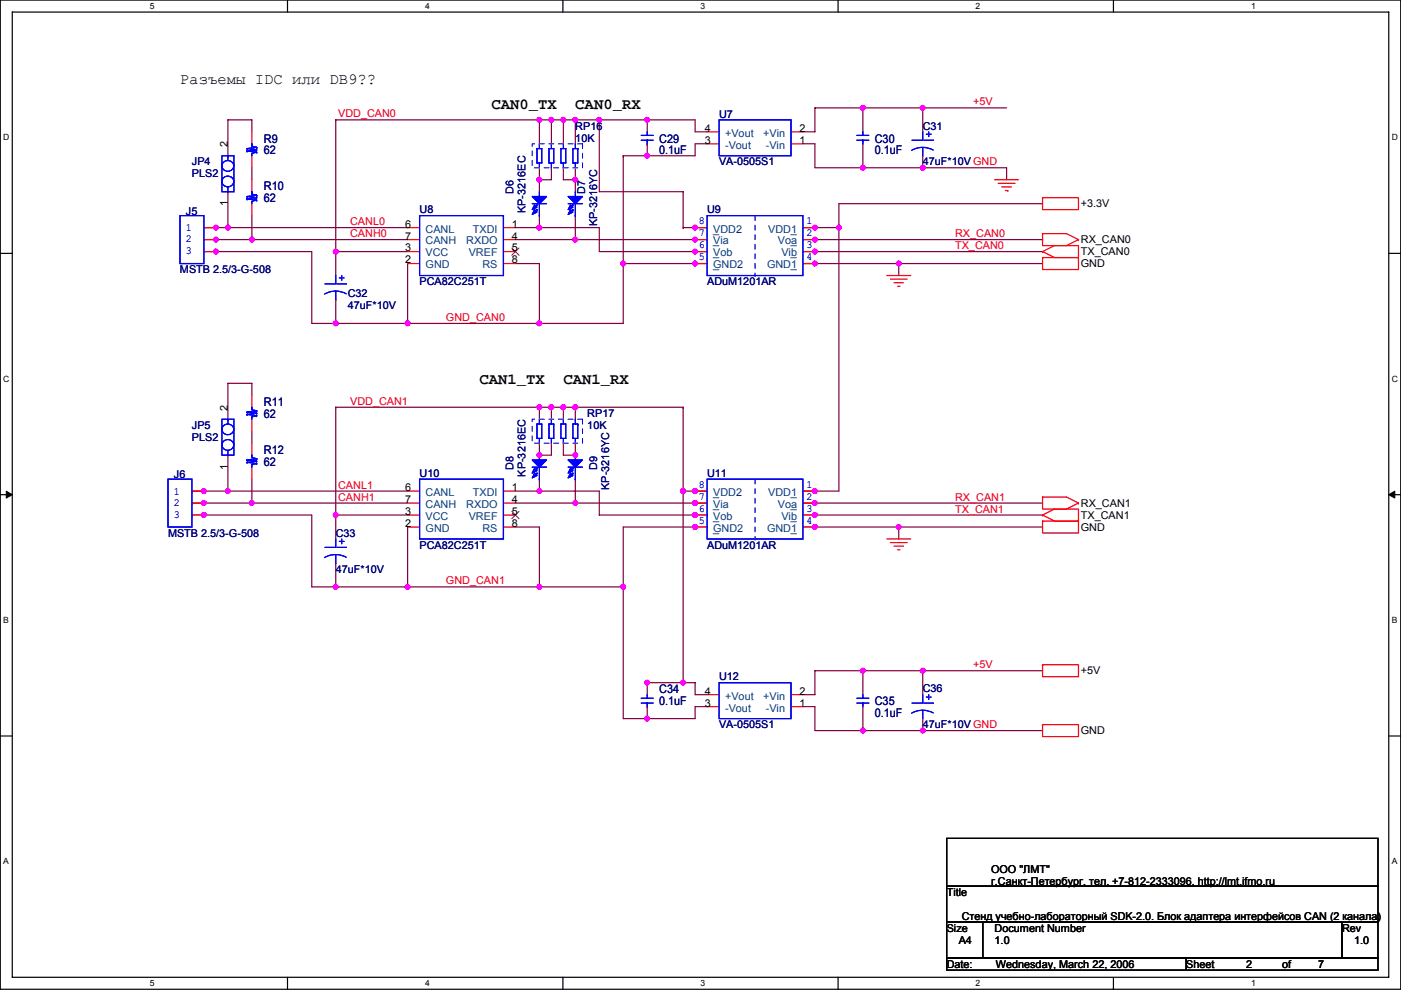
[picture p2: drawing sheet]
<svg xmlns="http://www.w3.org/2000/svg" width="297mm" height="210mm" viewBox="0 0 297 210" stroke-linecap="round" stroke-linejoin="round" font-family="sans-serif">
<path d="M.1 0h296.9v209.8h-296.9zM2.6 2.6h291.8v204.7h-291.8z" fill="none" stroke="#000" stroke-width=".25"/>
<g fill="#fff">
<path d="M31.8 .3h1v2h-1z"/>
<path d="M31.8 207.5h1v2.1h-1z"/>
</g>
<path d="M61 0v2.6M61 207.3v2.5" fill="none" stroke="#000" stroke-width=".25"/>
<g fill="#fff">
<path d="M90.1 .3h1v2h-1z"/>
<path d="M90.1 207.5h1v2.1h-1z"/>
</g>
<path d="M119.3 0v2.6M119.3 207.3v2.5" fill="none" stroke="#000" stroke-width=".25"/>
<g fill="#fff">
<path d="M148.5 .3h1v2h-1z"/>
<path d="M148.5 207.5h1v2.1h-1z"/>
</g>
<path d="M177.7 0v2.6M177.7 207.3v2.5" fill="none" stroke="#000" stroke-width=".25"/>
<g fill="#fff">
<path d="M206.9 .3h1v2h-1z"/>
<path d="M206.9 207.5h1v2.1h-1z"/>
</g>
<path d="M236.1 0v2.6M236.1 207.3v2.5" fill="none" stroke="#000" stroke-width=".25"/>
<g fill="#fff">
<path d="M265.2 .3h1v2h-1z"/>
<path d="M265.2 207.5h1v2.1h-1z"/>
<path d="M.7 28.2h1.3v2h-1.3z"/>
<path d="M295.1 28.2h1.3v2h-1.3z"/>
<path d="M.7 79.3h1.3v2.1h-1.3z"/>
<path d="M295.1 79.3h1.3v2.1h-1.3z"/>
</g>
<path d="M.1 53.7h2.5M294.4 53.7h2.6" fill="none" stroke="#000" stroke-width=".25"/>
<g fill="#fff">
<path d="M.7 130.5h1.2v2h-1.2z"/>
<path d="M295.1 130.5h1.2v2h-1.2z"/>
</g>
<path d="M.1 104.9h2.5M294.4 104.9h2.6" fill="none" stroke="#000" stroke-width=".25"/>
<path d="M1.3 104.2l1.3 .7-1.3 .7zM294.4 104.9l1.3-.7v1.4z" fill="#000" stroke="#000" stroke-width=".21"/>
<g fill="#fff">
<path d="M.7 181.7h1.2v2h-1.2z"/>
<path d="M295.1 181.7h1.2v2h-1.2z"/>
</g>
<path d="M.1 156.1h2.5M294.4 156.1h2.6M200.7 177.8h91.5v10.2h-91.5zM200.7 195.6h7.6v7.6h-7.6zM200.7 188h91.5v7.6h-91.5zM208.3 195.6h76.2v7.6h-76.2zM284.5 195.6h7.7v7.6h-7.7zM200.7 203.2h50.8v2.6h-50.8zM251.5 203.2h40.7v2.6h-40.7z" fill="none" stroke="#000" stroke-width=".25"/>
<g fill="none" stroke="#800040" stroke-width=".25">
<path d="M53.4 28v-2.6h-5.1v7.6M53.4 35.6v2.5M71.2 25.4v28M71.2 25.4h.1M71.2 25.4h43.2M114.4 25.4v5.1M114.4 25.4h2.5M114.4 38.1h.1M114.4 38.1v2.6M114.4 35.6v2.5M116.9 25.4h.1M116.9 25.4h2.5"/>
<path d="M116.9 35.6v2.5h-2.5M116.9 25.4v5.1M119.4 25.4h2.6M119.4 25.4h.1M119.4 35.6v2.5h2.6M119.4 25.4v5.1M122 25.4h.1M122 25.4h5.1M122 38.1h.1M122 38.1v2.6M122 25.4v5.1M122 35.6v2.5"/>
<path d="M127.1 25.4v15.3h17.7v7.6M127.1 25.4h10.1M127.1 25.4h.1M132.1 33h5.1M132.1 33h.1M132.1 33v22.9M137.2 25.4h.1M137.2 25.4h10.2v2.6h2.5M137.2 25.4v2.6M137.2 30.5h.1M137.2 30.5v2.5M149.9 30.5h-2.5v2.5h-10.2"/>
<path d="M170.2 30.5h2.6v5.1h10.1M182.9 22.9h12.7v5.1M182.9 22.9h.1M182.9 22.9v5.1M182.9 22.9h-10.1v5.1h-2.6M182.9 30.5v5.1M182.9 35.6h.1M182.9 35.6h30.5v2.5M195.6 22.9h.1M195.6 35.6h.1M195.6 33v2.6M195.6 22.9h17.8"/>
<path d="M43.2 48.3h2.6M43.2 50.8h43.2M43.2 53.4h2.6M45.8 53.4h20.3v15.2h5.1M45.8 48.3h.1M45.8 50.8h.1M45.8 53.4h.1M45.8 48.3h40.6M48.3 48.3h.1M48.3 40.7v7.6M53.4 50.8h.1M53.4 45.7v5.1"/>
<path d="M71.2 53.4v5M71.2 53.4h.1M71.2 53.4h15.2M86.4 55.9v12.7M109.3 55.9h5.1v12.7M114.4 48.3h12.7v5.1h20.3M114.4 48.3h.1M114.4 45.7v2.6h-5.1M122 50.8h.1M122 45.7v5.1h-12.7M122 50.8h27.9M132.1 55.9v12.7h-45.7"/>
<path d="M132.1 55.9h15.3M144.8 48.3h.1M144.8 48.3h5.1M147.4 53.4h.1M147.4 55.9h.1M147.4 55.9h2.5M147.4 53.4h2.5M170.2 55.9h2.6M170.2 53.4h2.6M170.2 50.8h50.8M170.2 48.3h7.7M172.8 48.3h.1"/>
<path d="M172.8 53.4h.1M172.8 55.9h.1M172.8 55.9h48.2M172.8 53.4h48.2M177.9 48.3h.1M177.9 48.3v55.9h-5.1M190.6 55.9h.1M190.6 55.9v2.5M221 43.2h-43.1v5.1M221 50.8h.1M71.2 63.5h.1M71.2 68.6h15.2"/>
<path d="M71.2 63.5v5.1M86.4 68.6h.1M114.4 68.6h.1M48.3 96.5v7.7M53.4 83.8v-2.5h-5.1v7.6M53.4 91.5v2.5M71.2 86.4v22.8M71.2 86.4h.1M71.2 86.4h73.6M114.4 86.4v2.5M114.4 94v2.5h2.5v-2.5M114.4 86.4h.1"/>
<path d="M114.4 94h.1M116.9 86.4h.1M116.9 86.4v2.5M119.4 86.4h.1M119.4 94v2.5h2.6v-2.5M119.4 86.4v2.5M122 86.4h.1M122 94h.1M122 86.4v2.5M144.8 86.4h.1M144.8 86.4v58.4M40.7 104.2h2.5"/>
<path d="M40.7 106.7h2.5M40.7 109.2h2.5M43.2 109.2h22.9v15.3h5.1M43.2 104.2h.1M43.2 106.7h.1M43.2 109.2h.1M43.2 104.2h43.2M43.2 106.7h43.2M48.3 104.2h.1M53.4 106.7h.1M53.4 101.6v5.1M71.2 119.4h.1"/>
<path d="M71.2 109.2h.1M71.2 109.2v5.1M71.2 119.4v5.1M71.2 109.2h15.2M86.4 111.8v12.7M109.3 111.8h5.1v12.7M109.3 106.7h12.7M109.3 104.2h5.1M114.4 104.2h12.7v5h22.8M114.4 101.6v2.6M114.4 104.2h.1M122 106.7h.1"/>
<path d="M122 101.6v5.1M122 106.7h27.9M144.8 104.2h.1M144.8 104.2h5.1M149.9 111.8h-17.8v12.7M149.9 109.2h.1M149.9 111.8h.1M170.2 111.8h2.6M170.2 109.2h2.6M170.2 106.7h2.6M170.2 104.2h2.6M172.8 109.2h.1"/>
<path d="M172.8 111.8h.1M172.8 106.7h.1M172.8 104.2h.1M172.8 111.8h48.2M172.8 109.2h48.2M172.8 106.7h48.2M190.6 111.8h.1M190.6 111.8v2.5M71.2 124.5h15.2M86.4 124.5h.1M86.4 124.5h45.7M114.4 124.5h.1"/>
<path d="M132.1 124.5v27.9h5.1M137.2 149.9h.1M137.2 144.8h.1M137.2 144.8h7.6M137.2 144.8v2.5M137.2 149.9v2.5M144.8 144.8h2.6v2.5h2.5M149.9 149.9h-2.5v2.5h-10.2M170.2 149.9h2.6v5.1h10.1M182.9 142.3v5M182.9 142.3h-10.1v5h-2.6M182.9 149.9v5.1"/>
<path d="M182.9 155h.1M182.9 142.3h12.7v5M182.9 142.3h.1M182.9 155h38.1M195.6 142.3h.1M195.6 155h.1M195.6 152.4v2.6M195.6 142.3h25.4"/>
</g>
<g fill="#f0f" stroke="#f0f" stroke-width=".25">
<circle cx="190.5" cy="111.8" r=".5"/>
<circle cx="195.6" cy="142.2" r=".5"/>
<circle cx="71.2" cy="124.5" r=".5"/>
<circle cx="86.4" cy="124.5" r=".5"/>
<circle cx="195.6" cy="154.9" r=".5"/>
<circle cx="137.2" cy="152.4" r=".5"/>
<circle cx="172.8" cy="109.2" r=".5"/>
<circle cx="147.4" cy="104.1" r=".5"/>
<circle cx="172.8" cy="111.8" r=".5"/>
<circle cx="144.8" cy="104.1" r=".5"/>
<circle cx="132.1" cy="124.5" r=".5"/>
<circle cx="114.3" cy="124.5" r=".5"/>
<circle cx="172.8" cy="48.3" r=".5"/>
<circle cx="190.5" cy="55.9" r=".5"/>
<circle cx="71.2" cy="68.6" r=".5"/>
<circle cx="172.8" cy="50.8" r=".5"/>
<circle cx="86.4" cy="68.6" r=".5"/>
<circle cx="172.8" cy="53.3" r=".5"/>
<circle cx="71.2" cy="53.3" r=".5"/>
<circle cx="147.4" cy="48.3" r=".5"/>
<circle cx="172.8" cy="55.9" r=".5"/>
<circle cx="177.8" cy="48.3" r=".5"/>
<circle cx="182.9" cy="154.9" r=".5"/>
<circle cx="182.9" cy="142.2" r=".5"/>
<circle cx="144.8" cy="144.8" r=".5"/>
<circle cx="182.9" cy="22.9" r=".5"/>
<circle cx="137.2" cy="25.4" r=".5"/>
<circle cx="195.6" cy="22.9" r=".5"/>
<circle cx="195.6" cy="35.6" r=".5"/>
<circle cx="137.2" cy="33" r=".5"/>
<circle cx="182.9" cy="35.6" r=".5"/>
<circle cx="137.2" cy="144.8" r=".5"/>
<circle cx="132.1" cy="55.9" r=".5"/>
<circle cx="127" cy="25.4" r=".5"/>
<circle cx="114.3" cy="68.6" r=".5"/>
<circle cx="114.3" cy="48.3" r=".5"/>
<circle cx="147.4" cy="50.8" r=".5"/>
<circle cx="122" cy="50.8" r=".5"/>
<circle cx="172.8" cy="106.7" r=".5"/>
<circle cx="43.2" cy="104.1" r=".5"/>
<circle cx="43.2" cy="106.7" r=".5"/>
<circle cx="48.3" cy="48.3" r=".5"/>
<circle cx="53.4" cy="50.8" r=".5"/>
<circle cx="43.2" cy="109.2" r=".5"/>
<circle cx="48.3" cy="104.1" r=".5"/>
<circle cx="53.4" cy="106.7" r=".5"/>
<circle cx="71.2" cy="109.2" r=".5"/>
<circle cx="114.3" cy="25.4" r=".5"/>
<circle cx="122" cy="25.4" r=".5"/>
<circle cx="122" cy="86.4" r=".5"/>
<circle cx="147.4" cy="106.7" r=".5"/>
<circle cx="122" cy="106.7" r=".5"/>
<circle cx="116.9" cy="25.4" r=".5"/>
<circle cx="119.4" cy="25.4" r=".5"/>
<circle cx="114.3" cy="38.1" r=".5"/>
<circle cx="122" cy="38.1" r=".5"/>
<circle cx="116.9" cy="86.4" r=".5"/>
<circle cx="119.4" cy="86.4" r=".5"/>
<circle cx="114.3" cy="86.4" r=".5"/>
<circle cx="114.3" cy="96.5" r=".5"/>
<circle cx="122" cy="96.5" r=".5"/>
<circle cx="114.3" cy="104.1" r=".5"/>
<circle cx="45.8" cy="48.3" r=".5"/>
<circle cx="45.8" cy="50.8" r=".5"/>
<circle cx="45.8" cy="53.3" r=".5"/>
<circle cx="147.4" cy="109.2" r=".5"/>
<circle cx="147.4" cy="111.8" r=".5"/>
<circle cx="172.8" cy="104.1" r=".5"/>
<circle cx="147.4" cy="53.3" r=".5"/>
<circle cx="147.4" cy="55.9" r=".5"/>
</g>
<g fill="none" stroke="#f00" stroke-width=".25">
<path d="M48.3 33h.1M53.4 28v2.5M53.4 33v2.6M53.4 38.1v2.6M114.4 35.6h.1M114.4 30.5h.1M116.9 35.6h.1M116.9 30.5h.1M119.4 35.6h.1M119.4 30.5h.1M122 35.6h.1M122 30.5h.1"/>
<path d="M137.2 30.5h.1M137.2 28h.1M149.9 30.5h2.6M149.9 28h2.6M167.7 30.5h2.5M167.7 28h2.5M182.9 30.5h.1M182.9 28h.1M195.6 28h.1M195.6 33h.1M210.9 38.1h5.1M211.6 38.9h3.6"/>
<path d="M212.4 39.6h2M43.2 48.3h.1M43.2 50.8h.1M43.2 53.4h.1M43.2 53.4h2.6M43.2 50.8h2.6M43.2 48.3h2.6M48.3 40.7h.1M53.4 43.2v2.5M71.2 58.4h.1M86.4 55.9h2.6M86.4 53.4h2.6"/>
<path d="M86.4 50.8h2.6M86.4 48.3h2.6M106.7 55.9h2.6M106.7 53.4h2.6M106.7 50.8h2.6M106.7 48.3h2.6M114.4 40.7h.1M114.4 45.7h.1M122 40.7h.1M122 45.7h.1M147.4 55.9h2.5M147.4 53.4h2.5"/>
<path d="M147.4 50.8h2.5M147.4 48.3h2.5M149.9 53.4h.1M149.9 50.8h.1M149.9 48.3h.1M149.9 55.9h.1M170.2 48.3h.1M170.2 50.8h.1M170.2 53.4h.1M170.2 55.9h.1M170.2 55.9h2.6M170.2 53.4h2.6"/>
<path d="M170.2 50.8h2.6M170.2 48.3h2.6M188 58.4h5.1M188.8 59.2h3.5M189.5 60h2.1M213.2 40.4h.5M213.7 40.4h.1M221 53.4l2.6-1.3h5.1v2.5h-5.1zM221 53.4h.1M221 54.6h7.7v2.6h-7.7zM221 54.6h.1M221 41.9h7.7v2.6h-7.7z"/>
<path d="M221 41.9h.1M221 49.6h5.1l2.6 1.2M221 49.6v2.5h5.1l2.6-1.3M221 49.6h.1M228.7 50.8h.1M71.2 63.5h.1M190.3 60.7h.5M48.3 96.5h.1M48.3 88.9h.1M53.4 83.8v2.6M53.4 88.9v2.6M53.4 94v2.5"/>
<path d="M53.4 99.1v2.5M114.4 96.5h.1M114.4 94h.1M114.4 88.9h.1M116.9 94h.1M116.9 88.9h.1M119.4 94h.1M119.4 88.9h.1M122 96.5h.1M122 94h.1M122 88.9h.1M40.7 104.2h.1"/>
<path d="M40.7 106.7h.1M40.7 109.2h.1M40.7 109.2h2.5M40.7 106.7h2.5M40.7 104.2h2.5M71.2 114.3h.1M71.2 119.4h.1M86.4 111.8h2.6M86.4 109.2h2.6M86.4 106.7h2.6M86.4 104.2h2.6M106.7 111.8h2.6"/>
<path d="M106.7 109.2h2.6M106.7 106.7h2.6M106.7 104.2h2.6M114.4 101.6h.1M122 101.6h.1M147.4 111.8h2.5M147.4 109.2h2.5M147.4 106.7h2.5M147.4 104.2h2.5M149.9 109.2h.1M149.9 106.7h.1M149.9 104.2h.1"/>
<path d="M149.9 111.8h.1M170.2 104.2h.1M170.2 106.7h.1M170.2 109.2h.1M170.2 111.8h.1M170.2 111.8h2.6M170.2 109.2h2.6M170.2 106.7h2.6M170.2 104.2h2.6M188 114.3h5.1M188.8 115.1h3.5M189.5 115.8h2.1"/>
<path d="M190.3 116.6h.5M221 109.2l2.6-1.2h5.1v2.5h-5.1zM221 109.2h.1M221 110.5h7.7v2.6h-7.7zM221 110.5h.1M221 105.4h5.1l2.6 1.3M221 105.4v2.6h5.1l2.6-1.3M221 105.4h.1M228.7 106.7h.1M137.2 149.9h.1M137.2 147.3h.1M149.9 149.9h2.6"/>
<path d="M149.9 147.3h2.6M167.7 149.9h2.5M167.7 147.3h2.5M182.9 149.9h.1M182.9 147.3h.1M195.6 147.3h.1M195.6 152.4h.1M221 141h7.7v2.5h-7.7zM221 141h.1M221 153.7h7.7v2.5h-7.7zM221 153.7h.1"/>
</g>
<g fill="#00f" stroke="#00f" stroke-width=".25">
<path d="M120.5 41.7h3l-1.5 1.5z" fill-rule="evenodd"/>
<path d="M121 43.5l.5 .5-1 .5z" fill-rule="evenodd"/>
<path d="M121 44.5l.5 .5-1 .5z" fill-rule="evenodd"/>
<path d="M120.5 41.7h3l-1.5 1.5z" fill-rule="evenodd"/>
<path d="M121 43.5l.5 .5-1 .5z" fill-rule="evenodd"/>
<path d="M121 44.5l.5 .5-1 .5z" fill-rule="evenodd"/>
<path d="M112.8 97.6h3.1l-1.5 1.5z" fill-rule="evenodd"/>
<path d="M113.3 99.3l.6 .5-1.1 .6z" fill-rule="evenodd"/>
<path d="M113.3 100.4l.6 .5-1.1 .5z" fill-rule="evenodd"/>
<path d="M112.8 97.6h3.1l-1.5 1.5z" fill-rule="evenodd"/>
<path d="M113.3 99.3l.6 .5-1.1 .6z" fill-rule="evenodd"/>
<path d="M113.3 100.4l.6 .5-1.1 .5z" fill-rule="evenodd"/>
<path d="M120.5 97.6h3l-1.5 1.5z" fill-rule="evenodd"/>
<path d="M121 99.3l.5 .5-1 .6z" fill-rule="evenodd"/>
<path d="M121 100.4l.5 .5-1 .5z" fill-rule="evenodd"/>
<path d="M120.5 97.6h3l-1.5 1.5z" fill-rule="evenodd"/>
<path d="M121 99.3l.5 .5-1 .6z" fill-rule="evenodd"/>
<path d="M121 100.4l.5 .5-1 .5z" fill-rule="evenodd"/>
<path d="M112.8 41.7h3.1l-1.5 1.5z" fill-rule="evenodd"/>
<path d="M113.3 43.5l.6 .5-1.1 .5z" fill-rule="evenodd"/>
<path d="M113.3 44.5l.6 .5-1.1 .5z" fill-rule="evenodd"/>
<path d="M112.8 41.7h3.1l-1.5 1.5z" fill-rule="evenodd"/>
<path d="M113.3 43.5l.6 .5-1.1 .5z" fill-rule="evenodd"/>
<path d="M113.3 44.5l.6 .5-1.1 .5z" fill-rule="evenodd"/>
</g>
<g fill="none" stroke="#00f" stroke-width=".25">
<path d="M47.1 33h2.5v7.7h-2.5zM47.3 37.8a1.19 1.19 0 0 1 1.8-.2 1.19 1.19 0 0 1-.1 1.8 1.2 1.2 0 0 1-1.5 0 1.2 1.2 0 0 1-.2-1.6zM47.3 34.5a1.19 1.19 0 0 1 1.8-.2 1.19 1.19 0 0 1-.1 1.8 1.2 1.2 0 0 1-1.5 0 1.2 1.2 0 0 1-.2-1.6zM48.3 39.6v1.1M48.3 33h.1M48.3 33v1.1M52.4 32h.1M52.4 31.5h.1M52.4 32l2 .3M52.4 31.5l2 .3M53.4 32.8h.1M53.4 30.5h.1"/>
<path d="M53.4 30.5v.5l1 .3M54.4 32.3h.1M54.4 31.8h.1M54.4 31.3h.1M54.4 32.3l-1 .2v.5M54.4 31.8l-2 .2M54.4 31.3l-2 .2M113.9 31.5h1v3.1h-1zM114.4 34.6v1M114.4 30.5v1M116.4 31.5h1v3.1h-1zM116.9 34.6v1"/>
<path d="M116.9 30.5v1M118.9 31.5h1v3.1h-1zM119.4 34.6v1M119.4 30.5v1M121.5 31.5h1v3.1h-1zM122 34.6v1M122 30.5v1M122.5 31.5h.1M136 29.7h2.5M136 28.7h2.5M137.2 28v.7M137.2 29.7h.1"/>
<path d="M137.2 29.7v.8M152.5 25.4h15.2v7.6h-15.2zM181.7 29.7h2.5M181.7 28.7h2.5M182.9 28v.7M182.9 29.7h.1M182.9 29.7v.8M195.6 28v1.7h-2.2M195.6 31.3v1.7M195.9 29.7h2M196.4 28.5h.3M196.9 28v1"/>
<path d="M197.2 28.5h.2M197.9 31.8a4.7 4.7 0 0 0-4.6 .1M38.2 45.7h5v10.2h-5zM52.4 42.2h.1M52.4 41.7h.1M52.4 42.2l2 .2M52.4 41.7l2 .2M53.4 42.9h.1M53.4 40.7h.1M53.4 40.7v.5l1 .2M54.4 42.4h.1M54.4 41.9h.1"/>
<path d="M54.4 41.4h.1M54.4 42.4l-1 .3v.5M54.4 41.9l-2 .3M54.4 41.4l-2 .3M71.2 58.4v1.8h-2.3M71.9 58.9h.3M72.5 58.4v1.1M72.7 58.9h.3M89 45.7h17.7v12.7h-17.7zM112.8 43.2h3.1M113.9 43.5h.1M113.9 44.5h.1"/>
<path d="M113.9 43.5l-.3 .2M113.9 44.5l-.3 .2M114.4 40.7v1M114.4 45.7h.1M114.4 43.2v2.5M120.5 43.2h3M121.5 43.5h.1M121.5 44.5h.1M121.5 43.5l-.3 .2M121.5 44.5l-.3 .2M122 40.7v1M122 45.7h.1"/>
<path d="M122 43.2v2.5M149.9 45.7h20.3v12.7h-20.3zM71.2 61.7v1.8M71.4 60.2h2.1M73.4 62.3a4.7 4.7 0 0 0-4.6 .1M47.1 88.9h2.5v7.6h-2.5zM47.3 93.7a1.19 1.19 0 0 1 1.8-.2 1.19 1.19 0 0 1-.1 1.8 1.2 1.2 0 0 1-1.5-.1 1.2 1.2 0 0 1-.2-1.5zM47.3 90.4a1.19 1.19 0 0 1 1.8-.2 1.19 1.19 0 0 1-.1 1.8 1.2 1.2 0 0 1-1.5-.1 1.2 1.2 0 0 1-.2-1.5zM48.3 95.5v1M48.3 88.9h.1M48.3 88.9v1M52.4 87.9h.1"/>
<path d="M52.4 87.4h.1M52.4 98.1h.1M52.4 97.6h.1M52.4 87.9l2 .3M52.4 87.4l2 .3M52.4 98.1l2 .2M52.4 97.6l2 .2M53.4 88.7h.1M53.4 86.4h.1M53.4 98.8h.1M53.4 96.5h.1M53.4 86.4v.5l1 .2"/>
<path d="M53.4 96.5v.5l1 .3M54.4 88.2h.1M54.4 87.7h.1M54.4 87.1h.1M54.4 88.2l-1 .2v.5M54.4 98.3h.1M54.4 97.8h.1M54.4 97.3h.1M54.4 98.3l-1 .3v.5M54.4 87.7l-2 .2M54.4 87.1l-2 .3M54.4 97.8l-2 .3"/>
<path d="M54.4 97.3l-2 .3M112.8 99.1h3.1M113.9 99.3h.1M113.9 89.9h1v3.1h-1zM113.9 99.3l-.3 .3M114.4 96.5v1.1M114.4 93v1M114.4 88.9v1M114.4 99.1v2.5M116.4 89.9h1v3.1h-1zM116.9 93v1M116.9 88.9v1"/>
<path d="M118.9 89.9h1v3.1h-1zM119.4 93v1M119.4 88.9v1M120.5 99.1h3M121.5 99.3h.1M121.5 89.9h1v3.1h-1zM121.5 99.3l-.3 .3M122 96.5v1.1M122 93v1M122 88.9v1M122 99.1v2.5M122.5 89.9h.1"/>
<path d="M35.6 101.6h5.1v10.2h-5.1zM71.2 114.3v1.8h-2.3M71.2 117.6v1.8M71.4 116.1h2.1M71.9 114.8h.3M72.5 114.3v1M72.7 114.8h.3M73.4 118.2a4.7 4.7 0 0 0-4.6 .1M89 101.6h17.7v12.7h-17.7zM113.9 100.4h.1M113.9 100.4l-.3 .2M114.4 101.6h.1"/>
<path d="M121.5 100.4h.1M121.5 100.4l-.3 .2M122 101.6h.1M149.9 101.6h20.3v12.7h-20.3zM136 149.1h2.5M136 148.1h2.5M137.2 147.3v.8M137.2 149.1h.1M137.2 149.1v.8M152.5 144.8h15.2v7.6h-15.2zM181.7 149.1h2.5M181.7 148.1h2.5"/>
<path d="M182.9 147.3v.8M182.9 149.1h.1M182.9 149.1v.8M195.6 147.3v1.8h-2.2M195.6 150.6v1.8M195.9 149.1h2M196.4 147.8h.3M196.9 147.3v1.1M197.2 147.8h.2M197.9 151.2a4.7 4.7 0 0 0-4.6 .1"/>
</g>
<path d="M112.8 30.5h10.7v5.1h-10.7zM160.1 45.7v12.7M160.1 58.4h.1M112.8 88.9h10.7v5.1h-10.7zM160.1 101.6v12.7M160.1 114.3h.1" fill="none" stroke="#fff" stroke-width=".21" stroke-dasharray="1 1 1 1 1 1 1 1"/>
<path d="M112.8 30.5h10.7v5.1h-10.7zM160.1 45.7v12.7M160.1 58.4h.1M112.8 88.9h10.7v5.1h-10.7zM160.1 101.6v12.7M160.1 114.3h.1" fill="none" stroke="#00f" stroke-width=".21" stroke-dasharray="1 1 1 1 1 1 1 1"/>
<path d="M108.5 52.6l1.6 1.5M110 52.6l-1.5 1.5M108.5 108.5l1.6 1.5M110 108.5l-1.5 1.5" fill="none" stroke="#804000" stroke-width=".21"/>
<g font-size="3.3">
<text x="38.2" y="17.9">Разъемы IDC или DB9??</text>
<text x="104.2" y="23.1">CAN0_TX</text>
<text x="122" y="23.1">CAN0_RX</text>
<text x="101.7" y="81.5">CAN1_TX</text>
<text x="119.4" y="81.5">CAN1_RX</text>
</g>
<g font-size="2.5" fill="#000080">
<text x="55.9" y="30.2">R9</text>
<text x="55.9" y="32.8">62</text>
<text x="139.8" y="30.2">C29</text>
<text x="139.8" y="32.8">0.1uF</text>
<text x="185.5" y="30.2">C30</text>
<text x="185.5" y="32.8">0.1uF</text>
<text x="55.9" y="40.4">R10</text>
<text x="55.9" y="42.9">62</text>
<text x="55.9" y="86.1">R11</text>
<text x="55.9" y="88.6">62</text>
<text x="55.9" y="96.3">R12</text>
<text x="55.9" y="98.8">62</text>
<text x="139.8" y="147.1">C34</text>
<text x="139.8" y="149.6">0.1uF</text>
<text x="185.5" y="149.6">C35</text>
<text x="185.5" y="152.1">0.1uF</text>
</g>
<g font-size="2.3" fill="#f00">
<text x="206.3" y="22.4">+5V</text>
<text x="71.7" y="24.9">VDD_CAN0</text>
<text x="74.2" y="47.8">CANL0</text>
<text x="74.2" y="50.3">CANH0</text>
<text x="202.5" y="50.3">RX_CAN0</text>
<text x="202.5" y="52.9">TX_CAN0</text>
<text x="94.5" y="68.1">GND_CAN0</text>
<text x="74.2" y="85.9">VDD_CAN1</text>
<text x="71.7" y="103.7">CANL1</text>
<text x="71.7" y="106.2">CANH1</text>
<text x="202.5" y="106.2">RX_CAN1</text>
<text x="202.5" y="108.7">TX_CAN1</text>
<text x="94.5" y="124">GND_CAN1</text>
<text x="206.3" y="141.8">+5V</text>
</g>
<g font-size="2.3" fill="#000080">
<text x="122" y="27.5">RP16</text>
<text x="152.5" y="24.9">U7</text>
<text x="195.6" y="27.5">C31</text>
<text x="40.7" y="35.1">JP4</text>
<text x="122" y="30">10K</text>
<text x="152.5" y="35.1">VA-0505S1</text>
<text x="195.6" y="35.1">47uF*10V GND</text>
<text x="40.7" y="37.6">PLS2</text>
<text x="108.9" y="41.2" transform="rotate(-90 108.9 41.2)">D6</text>
<text x="124.1" y="41.2" transform="rotate(-90 124.1 41.2)">D7</text>
<text x="39.4" y="45.5">J5</text>
<text x="89" y="45.3">U8</text>
<text x="111.4" y="45.2" transform="rotate(-90 111.4 45.2)">KP-3216EC</text>
<text x="149.9" y="45.3">U9</text>
<text x="126.6" y="48" transform="rotate(-90 126.6 48)">KP-3216YC</text>
<text x="38.2" y="58">MSTB 2.5/3-G-508</text>
<text x="73.7" y="63">C32</text>
<text x="73.7" y="65.6">47uF*10V</text>
<text x="89" y="60.5">PCA82C251T</text>
<text x="149.9" y="60.5">ADuM1201AR</text>
<text x="124.5" y="88.4">RP17</text>
<text x="40.7" y="91">JP5</text>
<text x="40.7" y="93.5">PLS2</text>
<text x="124.5" y="91">10K</text>
<text x="36.9" y="101.4">J6</text>
<text x="89" y="101.1">U10</text>
<text x="108.9" y="99.6" transform="rotate(-90 108.9 99.6)">D8</text>
<text x="111.4" y="101.1" transform="rotate(-90 111.4 101.1)">KP-3216EC</text>
<text x="126.6" y="99.6" transform="rotate(-90 126.6 99.6)">D9</text>
<text x="149.9" y="101.1">U11</text>
<text x="129.2" y="103.9" transform="rotate(-90 129.2 103.9)">KP-3216YC</text>
<text x="35.6" y="113.8">MSTB 2.5/3-G-508</text>
<text x="71.2" y="113.8">C33</text>
<text x="89" y="116.4">PCA82C251T</text>
<text x="149.9" y="116.4">ADuM1201AR</text>
<text x="71.2" y="121.5">47uF*10V</text>
<text x="152.5" y="144.3">U12</text>
<text x="195.6" y="146.9">C36</text>
<text x="152.5" y="154.5">VA-0505S1</text>
<text x="195.6" y="154.5">47uF*10V GND</text>
</g>
<g font-size="2.3">
<text x="149.4" y="27.9">4</text>
<text x="169.5" y="27.9">2</text>
<text x="48.3" y="31.3" transform="rotate(-90 48.3 31.3)">2</text>
<text x="149.4" y="30.5">3</text>
<text x="169.5" y="30.5">1</text>
<text x="48.3" y="43.7" transform="rotate(-90 48.3 43.7)">1</text>
<text x="229.2" y="44">+3.3V</text>
<text x="85.9" y="50.8">7</text>
<text x="85.9" y="48.3">6</text>
<text x="85.9" y="53.3">3</text>
<text x="108.5" y="50.8">4</text>
<text x="108.5" y="53.3">5</text>
<text x="108.5" y="48.3">1</text>
<text x="229.2" y="51.6">RX_CAN0</text>
<text x="85.9" y="55.9">2</text>
<text x="108.5" y="55.9">8</text>
<text x="229.2" y="54.1">TX_CAN0</text>
<text x="229.2" y="56.7">GND</text>
<text x="48.3" y="87.1" transform="rotate(-90 48.3 87.1)">2</text>
<text x="48.3" y="99.6" transform="rotate(-90 48.3 99.6)">1</text>
<text x="85.9" y="106.7">7</text>
<text x="85.9" y="104.1">6</text>
<text x="108.5" y="106.7">4</text>
<text x="108.5" y="104.1">1</text>
<text x="229.2" y="107.5">RX_CAN1</text>
<text x="85.9" y="109.2">3</text>
<text x="85.9" y="111.8">2</text>
<text x="108.5" y="109.2">5</text>
<text x="108.5" y="111.8">8</text>
<text x="229.2" y="110">TX_CAN1</text>
<text x="229.2" y="112.6">GND</text>
<text x="229.2" y="143">+5V</text>
<text x="149.4" y="149.9">3</text>
<text x="149.4" y="147.3">4</text>
<text x="169.5" y="149.9">1</text>
<text x="169.5" y="147.3">2</text>
<text x="229.2" y="155.7">GND</text>
<text x="210.1" y="185.2">OOO &quot;ЛМТ&quot;</text>
<text x="200.7" y="190">Title</text>
<text x="210.1" y="187.7">г.Санкт-Петербург, тел. +7-812-2333096, http://lmt.ifmo.ru</text>
<text x="200.7" y="197.7">Size</text>
<text x="203.9" y="195.1">Стенд учебно-лабораторный SDK-2.0. Блок адаптера интерфейсов CAN (2 канала)</text>
<text x="210.9" y="197.7">Document Number</text>
<text x="284.5" y="197.7">Rev</text>
<text x="203.3" y="200.2">A4</text>
<text x="210.9" y="200.2">1.0</text>
<text x="287.1" y="200.2">1.0</text>
<text x="200.7" y="205.3">Date:</text>
<text x="211.1" y="205.3">Wednesday, March 22, 2006</text>
<text x="251.5" y="205.3">Sheet</text>
<text x="264.2" y="205.3">2</text>
<text x="271.8" y="205.3">of</text>
<text x="279.5" y="205.3">7</text>
</g>
<g font-size="2.3" fill="#004080">
<text x="153.7" y="29">+Vout</text>
<text x="161.8" y="29">+Vin</text>
<text x="153.7" y="31.5">-Vout</text>
<text x="162.4" y="31.5">-Vin</text>
<text x="90.2" y="51.9">CANH</text>
<text x="90.2" y="49.3">CANL</text>
<text x="98.9" y="51.9">RXDO</text>
<text x="100.2" y="49.3">TXDI</text>
<text x="151.2" y="51.9">Via</text>
<text x="151.2" y="49.3">VDD2</text>
<text x="151.2" y="51.9">_</text>
<text x="151.2" y="49.3">_</text>
<text x="162.9" y="49.3">VDD1</text>
<text x="164.9" y="51.9">Voa</text>
<text x="167.7" y="49.3">_</text>
<text x="167.7" y="51.9">_</text>
<text x="90.2" y="54.4">VCC</text>
<text x="90.2" y="56.9">GND</text>
<text x="99.4" y="54.4">VREF</text>
<text x="102.3" y="56.9">RS</text>
<text x="151.2" y="54.4">Vob</text>
<text x="151.2" y="56.9">GND2</text>
<text x="151.2" y="54.4">_</text>
<text x="151.2" y="56.9">_</text>
<text x="162.6" y="56.9">GND1</text>
<text x="165.7" y="54.4">Vib</text>
<text x="167.7" y="54.4">_</text>
<text x="167.7" y="56.9">_</text>
<text x="90.2" y="107.7">CANH</text>
<text x="90.2" y="105.2">CANL</text>
<text x="98.9" y="107.7">RXDO</text>
<text x="100.2" y="105.2">TXDI</text>
<text x="151.2" y="107.7">Via</text>
<text x="151.2" y="105.2">VDD2</text>
<text x="151.2" y="107.7">_</text>
<text x="151.2" y="105.2">_</text>
<text x="162.9" y="105.2">VDD1</text>
<text x="164.9" y="107.7">Voa</text>
<text x="167.7" y="105.2">_</text>
<text x="167.7" y="107.7">_</text>
<text x="90.2" y="110.3">VCC</text>
<text x="90.2" y="112.8">GND</text>
<text x="99.4" y="110.3">VREF</text>
<text x="102.3" y="112.8">RS</text>
<text x="151.2" y="110.3">Vob</text>
<text x="151.2" y="112.8">GND2</text>
<text x="151.2" y="110.3">_</text>
<text x="151.2" y="112.8">_</text>
<text x="162.6" y="112.8">GND1</text>
<text x="165.7" y="110.3">Vib</text>
<text x="167.7" y="110.3">_</text>
<text x="167.7" y="112.8">_</text>
<text x="153.7" y="148.4">+Vout</text>
<text x="161.8" y="148.4">+Vin</text>
<text x="153.7" y="150.9">-Vout</text>
<text x="162.4" y="150.9">-Vin</text>
</g>
<g font-size="2.3" fill="#00f">
<text x="148.1" y="47.6">8</text>
<text x="171" y="47.6">1</text>
<text x="39.4" y="49.1">1</text>
<text x="39.4" y="51.4">2</text>
<text x="39.4" y="53.9">3</text>
<text x="148.1" y="52.6">6</text>
<text x="148.1" y="50.1">7</text>
<text x="171" y="52.6">3</text>
<text x="171" y="50.1">2</text>
<text x="148.1" y="55.2">5</text>
<text x="171" y="55.2">4</text>
<text x="36.9" y="105">1</text>
<text x="36.9" y="107.3">2</text>
<text x="148.1" y="106">7</text>
<text x="148.1" y="103.4">8</text>
<text x="171" y="103.4">1</text>
<text x="171" y="106">2</text>
<text x="36.9" y="109.8">3</text>
<text x="148.1" y="111.1">5</text>
<text x="148.1" y="108.5">6</text>
<text x="171" y="108.5">3</text>
<text x="171" y="111.1">4</text>
</g>
<g font-size="1.8">
<text x="31.8" y="1.9">5</text>
<text x="90.1" y="1.9">4</text>
<text x="148.5" y="1.9">3</text>
<text x="206.9" y="1.9">2</text>
<text x="265.2" y="1.9">1</text>
<text x=".7" y="29.8">D</text>
<text x="295.1" y="29.8">D</text>
<text x=".7" y="81">C</text>
<text x="295.1" y="81">C</text>
<text x=".7" y="132.1">B</text>
<text x="295.1" y="132.1">B</text>
<text x=".7" y="183.3">A</text>
<text x="295.1" y="183.3">A</text>
<text x="31.8" y="209.2">5</text>
<text x="90.1" y="209.2">4</text>
<text x="148.5" y="209.2">3</text>
<text x="206.9" y="209.2">2</text>
<text x="265.2" y="209.2">1</text>
</g>
</svg>
